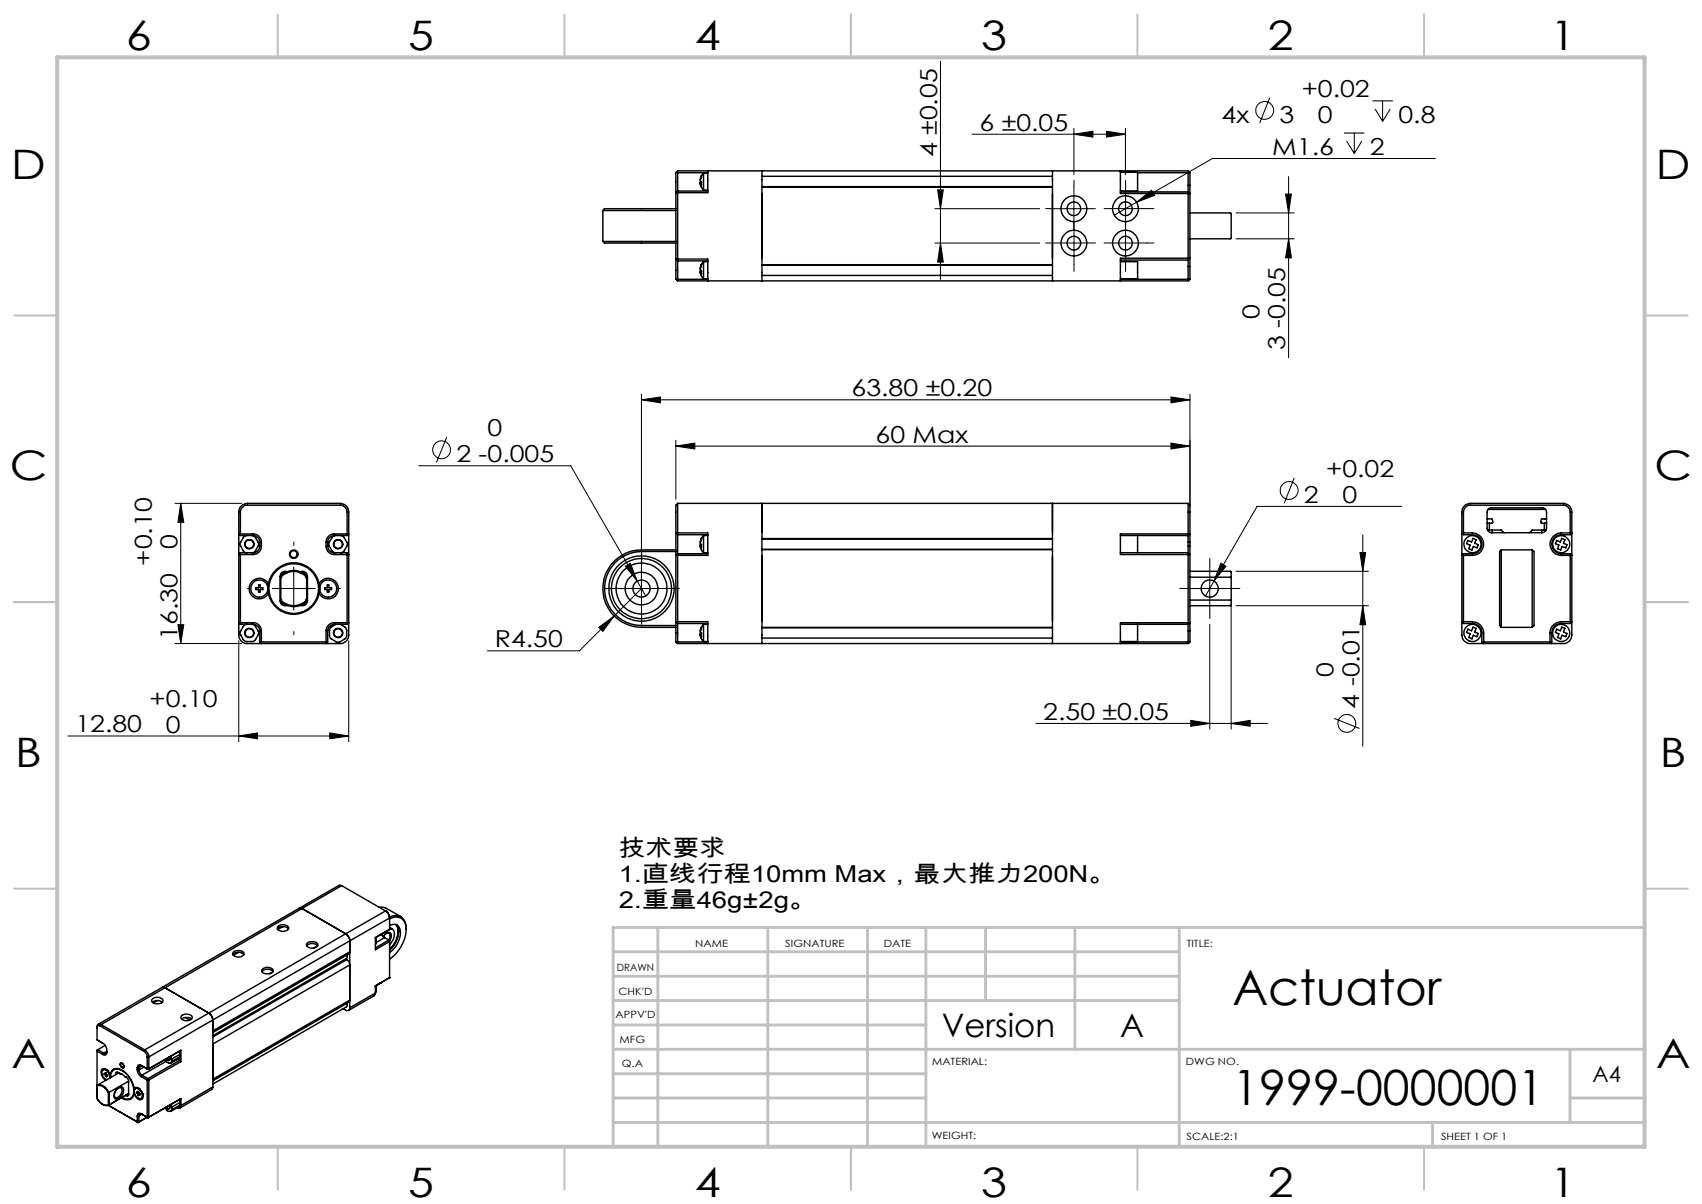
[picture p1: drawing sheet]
<svg xmlns="http://www.w3.org/2000/svg" width="297mm" height="210mm" viewBox="0 0 297 210" stroke-linecap="round" stroke-linejoin="round" font-family="sans-serif">
<g fill="none" stroke="#000" stroke-width=".18">
<path d="M164.1 10.7v38M221.6 17l-1.8 4.5M239.5 17.6h3.6M240 19l1.3 2.2M241.3 17.6v3.6M242.6 19l-1.3 2.2M163.1 36.4h18.3M163.6 33.1h1l-.5 3.3zM169.6 23.4h26.8M183.7 36.4h7.4M187.4 23.4l3.3-.5v1zM187.4 22.4v8.1"/>
<path d="M187.4 32.7v7.5M193.1 22.9l3.3 .5-3.3 .5zM196.4 22.4v8.1M198.3 35.3l2.6-2.1 .6 .9zM198.3 35.3l-3.8 2.2M215.7 37.1h10.1M224.3 33.9h1.1l-.5 3.2zM224.9 30.8v31.6M234.5 23.2h3.6M235 24.6l1.3 2.2M236.3 23.2v3.6M237.6 24.6l-1.3 2.2"/>
<path d="M250.5 27.6h-38.9l-13.3 7.7M163.1 42.4h18.3M164.1 42.4l.5 3.3h-1zM215.7 41.7h10.1M224.9 41.7l.5 3.3h-1.1zM78 76.2l-1.8 4.5M111.9 69.7l3.4-.5v1.1zM111.9 68.7v37.7M111.9 69.7h95.7M117.9 77.8l3.3-.5v1zM117.9 76.8v10.3M117.9 77.8h89.7"/>
<path d="M204.3 69.2l3.3 .5-3.3 .6zM204.3 77.3l3.3 .5-3.3 .5zM207.6 68.7v19.6M30.6 87.8h11.6M31.5 87.8v24.4M31.5 87.8l.6 3.3h-1.1zM51.3 98.9v7.5M73.1 81.2h26.5l11.6 20.1M109.1 98.8l.9-.6 1.2 3.1zM211.1 98.9v7.5M213 98.2l.9 .6-2.1 2.5zM215.7 99.7h23.1"/>
<path d="M225.8 83.4l-1.7 4.4M237.3 96.4h1l-.5 3.3zM237.8 93.3v36.9M244.6 88.3h-25.2l-7.6 13M30.6 112.2h11.6M31 109h1.1l-.6 3.2zM41.7 111.8v17.6M47.5 102.6h7.5M60.9 111.8v17.6M104.5 109.4l2.7-2-2 2.7zM107.2 107.4l-6.1 6.1h-16M108.2 102.6h7.5"/>
<path d="M111.2 101.3l1.5 2.7M111.9 102.6l-4.7 4.8M207.3 102.6h7.5M211.1 108.9v18.3M211.8 101.3l-1.4 2.7M214.8 105.6v21.6M215.7 105.6h23.1M237.8 105.6l.5 3.4h-1zM11.9 128.4h49M41.7 128.4l3.2-.6v1.1zM57.5 127.8l3.4 .6-3.4 .5zM180.8 126.2h40.4"/>
<path d="M207.8 125.7l3.3 .5-3.3 .5zM214.8 126.2l3.4-.5v1zM232.8 125.3l4.4 1.8"/>
<circle cx="220.7" cy="19.3" r="1.56"/>
<circle cx="77" cy="78.5" r="1.56"/>
<circle cx="225" cy="85.5" r="1.56"/>
<circle cx="235" cy="126.2" r="1.56"/>
</g>
<g fill="none" stroke="#000" stroke-width=".18" stroke-dasharray="15.2 1.3 1.3 1.3">
<path d="M183.7 36.4h-1.2M187.4 32.6v-1.2M196.4 36.4v-3.8M196.4 36.4h-3.7M196.4 36.4v3.7M196.4 36.4h3.8M196.4 32.6v-1.2M200.2 36.4h1.2M183.7 42.4h-1.2M187.4 42.4v-3.8M187.4 42.4h-3.7M187.4 42.4v3.7"/>
<path d="M187.4 42.4h3.8M187.4 46.1v1.2M196.4 42.4v-3.8M196.4 42.4h-3.7M196.4 42.4v3.7M196.4 42.4h3.8M196.4 46.1v1.2M200.2 42.4h1.2M51.3 95.1v-.5M112 98.9v-2.9M211.1 98.9v-1.5M43.8 102.6h-.6"/>
<path d="M51.3 110.1v.6M58.8 102.6h.6M108.2 102.6h-2.8M112 106.4v2.8M115.7 102.6h2.9M207.4 102.6h-1.5M211.1 106.4v1.5M214.9 102.6h1.5"/>
</g>
<g fill="none" stroke="#c0c0c0" stroke-width=".35">
<path d="M48.5 2.5v7.5M98.5 2.5v7.5M148.5 2.5v7.5M198.5 2.5v7.5M248.5 2.5v7.5M2.5 55h7.5M287 55h7.5M2.5 105h7.5M287 105h7.5M2.5 155h7.5M287 155h7.5M48.5 200v7.5"/>
<path d="M98.5 200v7.5M148.5 200v7.5M198.5 200v7.5M248.5 200v7.5"/>
</g>
<g fill="none" stroke="#c0c0c0" stroke-width=".5">
<path d="M107 178.8h54.6M107 174.5h98.8M107 170.3h98.8M107 166h98.8M114.8 161.8v38.2M134 161.8v38.2M151.4 161.8v38.2M161.6 161.8v38.2M172 161.8v12.7M187.6 161.8v21.2M205.8 161.8v38.2M287 161.8h-180v38.2"/>
<path d="M107 195.8h180M107 191.5h54.6M107 187.3h54.6M107 183h180M250 195.8v4.2M274 191.5h13M274 183v12.8"/>
</g>
<path d="M10 10h277v190h-277z" fill="none" stroke="#c0c0c0" stroke-width=".7"/>
<g fill="#000">
<path d="M187.4 23.4l3.3-.5v1zM193.1 22.9l3.3 .5-3.3 .5z"/>
<path d="M224.9 41.7l.5 3.3h-1.1zM224.3 33.9h1.1l-.5 3.2z"/>
<path d="M117.9 77.8l3.3-.5v1zM204.3 77.3l3.3 .5-3.3 .5z"/>
<path d="M204.3 69.2l3.3 .5-3.3 .6zM111.9 69.7l3.4-.5v1.1z"/>
<path d="M237.3 96.4h1l-.5 3.3zM237.8 105.6l.5 3.4h-1zM163.6 33.1h1l-.5 3.3zM164.1 42.4l.5 3.3h-1z"/>
<path d="M31 109h1.1l-.6 3.2zM31.5 87.8l.6 3.3h-1.1z"/>
<path d="M41.7 128.4l3.2-.6v1.1zM57.5 127.8l3.4 .6-3.4 .5zM213 98.2l-1.2 3.1 2.1-2.5zM207.8 125.7l3.3 .5-3.3 .5zM214.8 126.2l3.4-.5v1zM104.5 109.4l.7 .7 2-2.7zM109.1 98.8l2.1 2.5-1.2-3.1zM198.3 35.3l3.2-1.2-.6-.9z"/>
</g>
<g fill="none" stroke="#000" stroke-width=".25">
<path d="M105.2 36.7h12.7M105.2 36.7v5.4M117.9 36.4h-12.4l-.3 .3M117.9 33.6v11.6M118.1 33.5l.2 .1M118.1 33.5l-.2 .1M118.1 29.9l.2 .2M118.3 30.1v3.2M118.3 33.6v11.6M118.3 33.3h5.2M118.3 33.3l-.2 .2M118.3 30.1h5.2"/>
<path d="M122.2 32.1l.2 .6 .4 .5M122.2 31.8v.3M122.2 32.1h.2M122.2 31.8h.2M122.2 31.3l.2-.7v.3a.6 .6 0 0 0 0 .9v.5l-.2-.2M122.3 31.7l-.1 .1M122.8 30.2l-.5 .7M122.8 30.2v3M122.8 33.2h.7M122.8 30.2h.7M123.5 29.8v3.8h-5.2M133 29.8v19.2"/>
<path d="M133 32.6h50.7M133 30.8h50.7M183.7 29.8v19.2M195.5 30h3v3.3h-3M195.5 29.8v4h11.8M195.5 33.5h11.8M198.5 30.1h8.8M207.3 30.1v3.4M207.3 33.8v11.2M207.3 33.5l.2 .1M207.5 29.9l-.2-.1h-89l-.4 .3v3.5M207.5 29.9l.1 .2v3.7"/>
<path d="M207.5 33.6l-.2 .2M207.5 33.6l.1 .2M207.5 29.9l-.2 .2M207.6 37.1h7.1l.1 .2v4.2l-.1 .2h-7.1M207.6 33.8v11.2M105.2 42.1h12.7M105.2 42.1l.3 .3h12.4M117.9 45.2v3.5l.2 .2M117.9 45.2l.2 .2M118.1 48.9l.2 .1h89l.2-.1M118.1 45.4l.2 .1M118.3 45.2h5.2v3.8"/>
<path d="M118.3 45.5v3.2M118.3 45.5h5.2M118.3 45.2l-.2 .2M118.3 48.7h5.2M118.3 48.7l-.2 .2M122.2 47.5l.2 .6 .4 .5M122.2 47.3v.2M122.2 47.5h.2M122.2 47.3h.2M122.2 46.8l.2-.7v.4a.52 .52 0 0 0 0 .8v.5l-.2-.3M122.3 47.2l-.1 .1M122.8 45.6l-.5 .8"/>
<path d="M122.8 45.6v3M122.8 48.6h.7M122.8 45.6h.7M133 48h50.7M133 46.2h50.7M195.5 45.6h3v3h-3M195.5 48.7h11.8M195.5 45.4h11.8M207.3 45h-11.8v4M207.3 45.4v3.3M207.3 45l.2 .2M207.3 48.7l.2 .2"/>
<path d="M207.6 45v3.7l-.1 .2M207.6 45l-.3 .4M41.7 93.1l.2 .3h2.3a1.21 1.21 0 0 1 1.1 1.1 1.53 1.53 0 0 1-.5 1.7l-.4 .2h-2.5l-.1 .2M41.8 96.6l.1 .1M41.8 96.6l-.1 .1M41.9 93.1h2.3a1.61 1.61 0 0 1 1.4 2.2 1.45 1.45 0 0 1-1.4 1.4h-2.3M41.9 93.1v-3.8a1.2 1.2 0 0 1 1.2-1.2h16.3a1.2 1.2 0 0 1 1.2 1.2v3.8M41.9 96.7v11.9M41.9 93.1l-.1 .2M42.1 88.3l.2-.3 .8-.2h16.3a1.51 1.51 0 0 1 1.5 1.5v21.5a1.45 1.45 0 0 1-1.5 1.4h-16.3a1.45 1.45 0 0 1-1.4-1.4v-21.5l.1-.5zM43.1 93.4l-.6 .2-.6 1.1v.5l.6 .9 .3 .3h.3M44 93.4l.5 .2 .6 1.1v.5l-.5 .9-.4 .3h-.2"/>
<path d="M49.1 100a.98 .98 0 0 1 1.1-.3 3.1 3.1 0 0 1 2.3 0 .9 .9 0 0 1 1.2 .9v4.2a.98 .98 0 0 1-1.3 .8 3.7 3.7 0 0 1-2.3 0 .9 .9 0 0 1-1.2-.8v-4.2zM49.9 99.8l-.9 .7M50.2 99.9h-.1a.78 .78 0 0 0-1.1 .7v4.2a.95 .95 0 0 0 1.2 .7M52.3 99.9h.1a.79 .79 0 0 1 1.1 .7v4.2a.89 .89 0 0 1-1.2 .7M52.6 99.8l.9 .7M58.6 93.4l-.6 .2-.6 1.1v.5l.6 .9 .3 .3h.3M59.4 93.4l.6 .2 .6 1.1v.5l-.6 .9-.3 .3h-.3M60.6 93.1h-2.3a1.61 1.61 0 0 0-1.4 2.2 1.45 1.45 0 0 0 1.4 1.4h2.3M60.6 93.1l.1 .2M60.6 96.7v11.9M60.7 96.6l-.1 .1M60.7 96.6l.2 .1"/>
<path d="M60.9 93.1l-.3 .3h-2.3a1.21 1.21 0 0 0-1.1 1.1 1.53 1.53 0 0 0 .5 1.7l.4 .2h2.5l.1 .2M117.9 92.9v4M117.9 95.9h-6a6.8 6.8 0 0 0-6.7 6.8 6.8 6.8 0 0 0 6.7 6.7h6M117.9 96.2h-6a6.5 6.5 0 0 0-6.4 6.4 6.5 6.5 0 0 0 6.4 6.5h6M117.9 96.9v11.5M117.9 92.9l.4 .4M118.1 96.7l.2 .2M118.1 96.7l-.2 .2M118.3 87.8l-.4 .3v4.8M118.3 87.8v5.1M118.3 93.3v3.3M118.3 87.8h89"/>
<path d="M118.3 96.9v11.5M118.3 92.9h5.2v4h-5.2M118.3 96.6h5.2M118.3 96.6l-.2 .1M118.3 92.9l-.2 .2M118.3 93.3h5.2M122.2 95.3l.2 .6 .4 .5M122.2 95.1v.2M122.2 95.3h.2M122.2 95.1h.2M122.2 94.5l.2-.6v.2a.6 .6 0 0 0 0 1v.5l-.2-.3M122.3 94.9l-.1 .2"/>
<path d="M122.8 93.4l-.5 .7M122.8 93.4v3M122.8 96.4h.7M122.8 93.4h.7M133 87.8v24.4M133 95.8h50.7M133 94h50.7M133 93.9h50.7M133 95.9h50.7M183.7 87.8v24.4M195.5 96.4h11.8M195.5 93.4h11.8"/>
<path d="M198.5 93.4v3M207.3 87.8v5.3M207.3 87.8l.3 .3v5M207.3 93.4v3M207.3 93.1h-11.8v3.6h11.8M207.3 96.7v11.9M207.3 96.4l.3 .3M207.3 93.1l.2 .2M207.5 96.6l-.2 .1M207.5 93.3l-.2 .1M207.6 99.7h7.1l.1 .1v.9M207.6 93.1v3.6"/>
<path d="M207.6 96.7v11.9M207.6 93.1l-.1 .2M255.1 92.9l.1 .2M255.2 93.1l.2 .2a2.84 2.84 0 0 1 2.8 .5 1.67 1.67 0 0 1 .2 1.8 1.67 1.67 0 0 1-1.5 1h-1.5l-.3 .3M255.2 96.7l.2 .2M255.4 92.9v-3.6a1.2 1.2 0 0 1 1.2-1.2h16.2a1.2 1.2 0 0 1 1.2 1.2v3.6M255.4 92.9a3.1 3.1 0 0 1 2.9 .6 1.95 1.95 0 0 1 .4 2.2 1.95 1.95 0 0 1-1.8 1.2h-1.5M255.4 96.9v11.5M255.4 92.9l-.2 .2M255.5 88.3l.3-.3 .8-.2h16.2a1.51 1.51 0 0 1 1.5 1.5v21.5a1.45 1.45 0 0 1-1.5 1.4h-16.2a1.45 1.45 0 0 1-1.5-1.4v-21.5l.1-.5zM256.2 94.3l.2 .1a.28 .28 0 0 0 .3 .1 .28 .28 0 0 0 .2-.3 .31 .31 0 0 1 .3-.3 .31 .31 0 0 1 .3 .2v.3a.31 .31 0 0 0-.1 .4 .31 .31 0 0 0 .3 .1 .32 .32 0 0 1 .1 .6h-.3a.3 .3 0 0 0-.4-.2 .3 .3 0 0 0-.2 .4 .22 .22 0 0 1-.2 .2 .22 .22 0 0 1-.2-.1l-.2-.1 .1-.2a.29 .29 0 0 0 .1-.3 .29 .29 0 0 0-.3-.2 .29 .29 0 0 1-.3-.3 .29 .29 0 0 1 .2-.3zM259.5 90.5h.5a.46 .46 0 0 1 .5 .6l-.1 .2h-.9"/>
<path d="M259.6 92.5h2.4l.5 .4M259.7 88.9h10M259.7 88.8l.4-.2h9a.78 .78 0 0 1 .8 .7v2.9a.78 .78 0 0 1-.8 .7h-8.8a.73 .73 0 0 1-.8-.7v-2.9zM259.9 91.3v1.2M260.3 92.5v.4M262 95.9v13.5M262 95.9a.71 .71 0 0 0-.3 .9v11.8a.76 .76 0 0 0 .3 .8M262 95.9h5.4M267.4 95.9v13.5M267.4 95.9l.3 .3v12.9l-.3 .3M269 92.5v.4M269.5 91.3v1.2"/>
<path d="M269.8 92.5h-2.4l-.6 .4M269.9 90.5h-.7a.4 .4 0 0 0-.3 .6l.1 .2h.9M271.6 94.3l.3 .1a.28 .28 0 0 0 .3 .1 .28 .28 0 0 0 .2-.3 .31 .31 0 0 1 .3-.3 .31 .31 0 0 1 .3 .2v.3a.31 .31 0 0 0-.2 .4 .31 .31 0 0 0 .4 .1 .32 .32 0 0 1 .1 .6h-.3a.3 .3 0 0 0-.4-.2 .3 .3 0 0 0-.2 .4 .22 .22 0 0 1-.2 .2 .22 .22 0 0 1-.2-.1l-.2-.1 .1-.2a.29 .29 0 0 0 .1-.3 .29 .29 0 0 0-.3-.2 .29 .29 0 0 1-.3-.3 .29 .29 0 0 1 .2-.3zM274 92.9a3.1 3.1 0 0 0-3 .6 1.95 1.95 0 0 0-.4 2.2 1.95 1.95 0 0 0 1.8 1.2h1.6M274 96.9v11.5M274 92.9l.1 .2M274.1 93.1l-.1 .2a2.84 2.84 0 0 0-2.8 .5 1.67 1.67 0 0 0-.3 1.8 1.67 1.67 0 0 0 1.5 1h1.6l.3 .3M274.1 96.7l-.1 .2M274.3 92.9l-.2 .2M41.7 108.6l.2 .3h2.3a1.21 1.21 0 0 1 1.1 1.1v2l.3 .2M41.9 108.6h2.3a1.45 1.45 0 0 1 1.4 1.4v2M41.9 108.6l-.1 .2"/>
<path d="M43.1 108.9l-.6 .2-.6 1.1v.5l.6 .9 .4 .3h1.3l.4-.3 .5-.9v-.5l-.5-1-.6-.3M44.7 102.5h.4v-.4h.3v.4h.5v.3h-.5v.4h-.3v-.4h-.4zM45.6 112l-.1 .1M45.6 112h11.3M46.8 101.8v1.7M46.8 101.8a1.8 1.8 0 0 0-2.7-.5 1.8 1.8 0 0 0 0 2.8 1.8 1.8 0 0 0 2.7-.6M46.8 101.8l-.1 1 .1 .7M46.8 101.8a4.5 4.5 0 0 1 4.5-3.6 4.5 4.5 0 0 1 4.4 3.6M46.8 103.5a4.5 4.5 0 0 0 4.5 3.6 4.5 4.5 0 0 0 4.4-3.6M49 104.9l.9 .6M49.1 104.6h-.1a3 3 0 0 0 4.5 0h-.2M49.1 100.7h-.1a3 3 0 0 1 4.5 0h-.2"/>
<path d="M53.5 104.9l-.9 .6M55.7 101.8l.1 .8-.1 .9M55.7 101.8a1.8 1.8 0 0 1 2.7-.5 1.8 1.8 0 0 1 0 2.8 1.8 1.8 0 0 1-2.7-.6M55.7 101.8v1.7M56.9 112l.1 .1M57.1 102.1h.3v.4h.5v.3h-.5v.4h-.3v-.4h-.4v-.3h.4zM58.6 108.9l-1 .6-.1 .4v1l.3 .5 1.2 .6 1.2-.6 .3-.5v-1l-.1-.4-1-.6M60.6 108.6h-2.3a1.45 1.45 0 0 0-1.4 1.4v2M60.6 108.6l.1 .2M60.9 108.6l-.3 .3h-2.3a1.21 1.21 0 0 0-1.1 1.1v2l-.3 .2M117.9 108.4v3.6l.2 .1M117.9 108.4l.4 .4"/>
<path d="M118.1 112.1l.2 .1h89l.2-.1M118.3 108.4h5.2v3.8M118.3 108.8v3.2M118.3 112h5.2M118.3 108.8h5.2M118.3 108.4l-.2 .2M118.3 112l-.2 .1M122.2 110.8l.2 .6 .4 .5M122.2 110.6v.2M122.2 110.8h.2M122.2 110.6h.2M122.2 110l.2-.6v.3a.52 .52 0 0 0 0 .9v.4l-.2-.2"/>
<path d="M122.3 110.4l-.1 .2M122.8 108.9l-.5 .7M122.8 108.9v3M122.8 111.9h.7M122.8 108.9h.7M133 111.3h50.7M133 109.5h50.7M133 109.4h50.7M195.5 112h11.8M195.5 108.9h11.8M198.5 108.9v3h-3M207.3 108.6h-11.8v3.6"/>
<path d="M207.3 108.9v3.1M207.3 108.6l.2 .2M207.3 112l.2 .1M207.5 108.8l-.2 .1M207.6 108.6v3.4l-.1 .1M207.6 100.7h7.2M207.6 108.6l-.1 .2M214.8 104.6v1h-7.2M214.8 104.6l-7.2 .1M214.8 100.7v3.9M255.1 108.4l.1 .2M255.2 108.6l.2 .2a3.2 3.2 0 0 1 2.4 .2l.3 .2a1.52 1.52 0 0 1 .5 1.2v1.6l.1 .1"/>
<path d="M255.4 108.4a4 4 0 0 1 2.6 .4 2.03 2.03 0 0 1 .9 1.6v1.6M255.4 108.4l-.2 .2M256.2 109.7l.2 .1a.28 .28 0 0 0 .3 .2 .28 .28 0 0 0 .2-.3 .31 .31 0 0 1 .3-.3 .31 .31 0 0 1 .3 .2v.2a.31 .31 0 0 0-.1 .4 .31 .31 0 0 0 .3 .2 .26 .26 0 0 1 .2 .2 .26 .26 0 0 1-.1 .3l-.1 .1h-.2a.3 .3 0 0 0-.4-.2 .3 .3 0 0 0-.2 .4 .22 .22 0 0 1-.2 .2 .22 .22 0 0 1-.2-.1l-.2-.1 .1-.2a.29 .29 0 0 0 .1-.4 .29 .29 0 0 0-.3-.2 .29 .29 0 0 1-.3-.2 .29 .29 0 0 1 .2-.3zM258.7 112.1l.2 .1M258.9 112h11.6M258.9 112l-.2 .1M262 109.4h5.4M270.5 112l.1 .1M270.6 112.1l-.1 .1M271.6 109.7l.3 .1a.28 .28 0 0 0 .3 .2 .28 .28 0 0 0 .2-.3 .31 .31 0 0 1 .3-.3 .31 .31 0 0 1 .3 .2v.2a.31 .31 0 0 0-.2 .4 .31 .31 0 0 0 .4 .2 .26 .26 0 0 1 .2 .2 .26 .26 0 0 1-.1 .3l-.1 .1h-.2a.3 .3 0 0 0-.4-.2 .3 .3 0 0 0-.2 .4 .22 .22 0 0 1-.2 .2 .22 .22 0 0 1-.2-.1l-.2-.1 .1-.2a.29 .29 0 0 0 .1-.4 .29 .29 0 0 0-.3-.2 .29 .29 0 0 1-.3-.2 .29 .29 0 0 1 .2-.3zM274 108.4a4 4 0 0 0-2.6 .4 1.81 1.81 0 0 0-.9 1.6v1.6M274 108.4l.1 .2"/>
<path d="M274.1 108.6l-.1 .2a3.5 3.5 0 0 0-2.5 .2l-.2 .2a1.52 1.52 0 0 0-.5 1.2v1.6l-.2 .1M274.3 108.4l-.2 .2M52.2 158.4l.5 .1M52.7 158.5l7.6 4.4M52.7 158.5l-23.9 13.8M59.6 154.5l-.2-.1h-.3l-30.8 17.8M59.6 154.5l-6.9 4M59.6 154.5l7.7 4.4M66.1 158.2h.8l.4 .2 2.7 1.5M67.3 158.9a1.6 1.6 0 0 1 .7 1.2l-7 4M67.3 158.9a1.29 1.29 0 0 1 .7 1v2.2M67.3 158.9l-7 4"/>
<path d="M68 160a1.88 1.88 0 0 1 2.1 0 1.88 1.88 0 0 1 .8 2v.1M17.5 179a.34 .34 0 0 0-.4-.1 .34 .34 0 0 0-.2 .4M17.5 179l7.6 4.4M17.6 178.7a.43 .43 0 0 0-.5 0 .43 .43 0 0 0-.2 .4v2.3M17.6 178.7l7.7 4.4M17.6 178.7l-.1 .3M26.6 174.3a1.26 1.26 0 0 1 1.8 .1 .84 .84 0 0 1-1.1 .7 .59 .59 0 0 1-.6-.2 .59 .59 0 0 1-.1-.6zM26.6 174.8l.7-.3 .6 .1 .4 .2M27.5 174.5l-.8 .4M28.3 172.2l.5 .1M28.3 172.2l-11.2 6.5M28.8 172.3l7.6 4.4"/>
<path d="M28.8 172.3l-11.2 6.4M31.6 177.2a1.31 1.31 0 0 1 1.9 .2 .96 .96 0 0 1-1.4 .6 .51 .51 0 0 1-.5-.8zM31.7 177.8l.7-.3h.6l.4 .3M32.3 177.5l.8 .4M36.4 176.7a1.62 1.62 0 0 1 .7 1.2M36.4 176.7l-11.1 6.4M37.1 179.8l23.9-13.8-.1 .4-23.8 13.7M37.1 177.9l-11.1 6.5M37.1 177.9v11.7M40.6 166.5a1.34 1.34 0 0 1 1.9 0M40.7 166.1a1.34 1.34 0 0 1 1.9 .2 1.11 1.11 0 0 1-1.9 .3l-.1-.2zM41.6 166.1l-.9 .5"/>
<path d="M45.7 169.5a1.3 1.3 0 0 1 2 0l-.7 .4M45.8 169a1.26 1.26 0 0 1 1.9 .2 .84 .84 0 0 1-1.2 .7 .59 .59 0 0 1-.6-.2 .59 .59 0 0 1-.1-.7zM48.4 162a1.38 1.38 0 0 1 1.9 0M48.5 161.6a1.31 1.31 0 0 1 1.9 .2 .96 .96 0 0 1-1.5 .6 .51 .51 0 0 1-.4-.8zM49.4 161.6l-.9 .5M53.5 165a1.33 1.33 0 0 1 1.9 0M53.6 164.5a1.36 1.36 0 0 1 1.9 .2 1.11 1.11 0 0 1-1.9 .4l-.1-.2zM55.4 165l-.6 .3M60.3 167.3l.2 .1M60.3 162.9a1.6 1.6 0 0 1 .7 1.2M60.3 162.9l-23.9 13.8M60.5 175l.1 .3-.1 .3-23.4 13.5"/>
<path d="M60.5 166.6l.1 .3-.1 .3-23.4 13.4M60.5 167.4a1.06 1.06 0 0 1 .5 .9l-23.9 13.8M60.5 167.4l-23.4 13.5M61 175.8a.44 .44 0 0 1-.2 .4 .44 .44 0 0 1-.5 0l-.4-.3M61 164.1v11.7M61 164.1l-23.9 13.8M65.5 172l.2 .7M65.5 163.6l.2 .7M65.5 172.1l.2 .6-.2 .5M65.5 163.7l.2 .5-.2 .5M65.5 173.2l-.2 .5-4.5 2.5M65.5 163.5v2.2l2.5-1.5"/>
<path d="M65.5 172v1.2M65.5 173.2l-4.5 2.6M66.3 171.5h.1M66.3 171.5l-.8 .5M66.5 162.9l.6 .6M66.6 162.9l.6 .7M66.7 162.8l-.1 .2M66.9 163.4a.93 .93 0 0 1 1.3-.7 1.35 1.35 0 0 1-.2 1.4M66.9 163.4l.3-.4 .4-.3 .3 .1a.91 .91 0 0 1-.1 1.2M67.1 163.5l.7 .5M67.1 163.5l-1.4 .9M67.8 164l.2 .1v6.4"/>
<path d="M67.8 164l-2.3 1.3M68 161.9l.4 .1M68 162v-.1a.93 .93 0 0 1 .8 1.4l-.3 .8-.5 .7M68 162.1h.1M68 161.4a1.22 1.22 0 0 1 1.4 0 1.22 1.22 0 0 1 .5 1.3 4.5 4.5 0 0 1-1.9 3.4M68 160.3a1.82 1.82 0 0 1 2.1-.1 1.82 1.82 0 0 1 .8 1.9 6.7 6.7 0 0 1-2.9 5.2M68 170.5h.1M68 162.1l-2.5 1.4M68 170.5l-2.5 1.5M69.1 161.3a2.71 2.71 0 0 1-.1 3.1l-1 1.3M69.3 161.3a3.5 3.5 0 0 1-.9 4l-.4 .4M69.3 161.5a4.1 4.1 0 0 1-1.3 4.1"/>
<path d="M16.9 191.5a1.84 1.84 0 0 0 2 1.2h.1M16.9 189.4v2.1M16.9 189.4a1.67 1.67 0 0 1 2 1.2M16.9 189.3v.1M16.9 191.5a1.66 1.66 0 0 0 2 1.2M16.9 183.3l1.1 .6M16.9 181.4l1.1 .6M17 189.3a1.52 1.52 0 0 1 1.8 .9l.2 .3M17 189.3h-.1M17.1 183.1l-.2 .1v6.1M17.1 183.1l1 .6M18 182a1.44 1.44 0 0 1 .5 2l-.5-.1"/>
<path d="M18 186.6l.1-.1a1.16 1.16 0 0 1 1.1 1.5M18.1 183.7l.5-.3a.32 .32 0 0 1-.1 .3 .32 .32 0 0 1-.4 0zM18.1 183.7l-.1 .2M18.2 187.4v-.2l.4 .2M18.2 187.4l.2 .1M18.3 187.3h.1M18.3 187.3l-.1 .1M18.3 182.3l-1.2 .8M18.4 187.5v.2M18.6 186.6l.2 .2M18.6 187.2l-.2 .2v-.3l.2 .1v.6l-.2-.1M18.6 187.4l.2 .1v.2l-.2-.1 .1-.1"/>
<path d="M18.6 187.4l-.2 .1M18.6 187.7h-.2M18.8 186.7h.1M18.9 192.7h.1M18.9 190.6v2.1M19 192.7l3.4-2zM19 190.5l-.1 .1M19 190.5v2.2M19.2 188a1.29 1.29 0 0 0-1.1-1.4 .98 .98 0 0 0 .1 1.5l.4 .2M19.2 187.4l-.1-.3a.93 .93 0 0 0-1.3-.6 1.65 1.65 0 0 0 .7 1.9M19.2 187.4a1.3 1.3 0 0 1 .9-1 1.3 1.3 0 0 1 1.4 .4l1.1 1.1 .5 .9 .3 1M19.2 187.4l.1 .2"/>
<path d="M19.3 188a1.28 1.28 0 0 1 .7-1.4 1.28 1.28 0 0 1 1.5 .3 4.2 4.2 0 0 1 1.7 4.2 1.22 1.22 0 0 1-1.9 .3M19.3 187.5v.3M19.9 186.4l-.4 .5M20.2 187.3v.1M20.2 187.3h.1M20.3 187.3v.1M20.5 189.9a.59 .59 0 0 1 .8-.3 .59 .59 0 0 1 .3 .8l-.3 .6a.84 .84 0 0 1-1.3 .5 1.45 1.45 0 0 1 .5-1.6zM20.6 187.1h-.2l-.1 .2M20.7 187.1l-.4 .2M20.7 187.1l-3.7 2.2M20.7 187.2h.1M20.7 187.2a.29 .29 0 0 0-.3-.2 .29 .29 0 0 0-.2 .3"/>
<path d="M20.7 187.2h.2M20.8 187.2l.6 .3 .5 .3M20.8 187.2h.1M20.9 187.2l.4 .2M21 185.5a.47 .47 0 0 1 .6 .2 .47 .47 0 0 1-.2 .6l-.3-.3zM21 185.6a.37 .37 0 0 1 .5 .1 .37 .37 0 0 1-.1 .5l-.3-.3zM21.1 189.7a1.22 1.22 0 0 1-.9 1.8 1.18 1.18 0 0 1 .8-1.8h.1M21.1 185.4l-.1 .3M21.3 186.2h.3M21.8 187.8l.2 .1M21.9 187.8a.85 .85 0 0 1 .5 .8M21.9 187.8l.1 .1"/>
<path d="M22 187.9h.1M22.4 188.6v2.3a.28 .28 0 0 1-.2 .3 .28 .28 0 0 1-.3-.1M22.4 190.8l-.1 .3-.3-.1M22.4 188.6l-3.4 1.9M22.9 191.6l-.6 .1M23.4 190.8a1.27 1.27 0 0 1-.9 1 1.27 1.27 0 0 1-1.3-.3M23.4 189.8a.83 .83 0 0 1 1.3 .5l.1 .3a.68 .68 0 0 1 .2 .8 .68 .68 0 0 1-.8 .4l-.5-.4-.3-.6M23.4 189.8l.1 .2M23.5 190.6l-.1 .2M23.6 189.9a.95 .95 0 0 1 1.2 1 .51 .51 0 0 1-.2 .7 .51 .51 0 0 1-.7-.2l-.3-.5a.85 .85 0 0 1 0-1zM23.6 189.9l.1-.1a1.15 1.15 0 0 1 1 1.7l-.1 .1M23.8 190.6v-.1l.4 .2"/>
<path d="M23.8 190.6l.3 .2M24 186.6a1.57 1.57 0 0 0 .6 1.2M24 195.7l-5.1-2.9 5.2 3M24 186.2v.4M24 194.7v1M24 186.2h.2M24 186.6h.2M24 194.7h.2M24 195.7l.1 .1M24 190.6h.1M24 190.6h-.2M24.1 190.8v.2"/>
<path d="M24.1 195.8h.1M24.2 189.9l.3 .1M24.2 190.5l-.1 .1v-.2l.1 .1v.6l-.1-.1M24.2 190.8h.2v.2zM24.2 190.7l.2 .1M24.2 190.7l-.1 .1M24.2 190.9l-.1 .1M24.2 186.6l.2 .5 .4 .4M24.2 186.2v.4M24.2 194.7v1M24.2 195.7l-.1 .1M24.4 190h.1"/>
<path d="M24.6 185.8a.4 .4 0 0 0-.5 0 .4 .4 0 0 0-.1 .4M24.6 194.3a.4 .4 0 0 0-.5-.1 .4 .4 0 0 0-.1 .5M24.6 185.8l1.1 .6M24.6 187.8l1.1 .6M24.6 194.3l1.2 .6M24.6 185.8l.2 .1M24.6 194.3h.2M24.8 185.9a.33 .33 0 0 0-.4 0 .33 .33 0 0 0-.2 .3M24.8 194.3a.33 .33 0 0 0-.4 0 .33 .33 0 0 0-.2 .4M24.8 185.9l1 .6M24.8 187.5l-.2 .3M24.8 187.5l1 .6"/>
<path d="M24.8 185.9l-.6 .3M24.8 194.3l-.6 .4M24.9 190.8h.1M24.9 190.8v.3M25.1 183.4l.4 .4 .2 .6M25.1 186.1l-.9 .5M25.3 183.1a1.6 1.6 0 0 1 .7 1.3M25.3 183.1l-.2 .3M25.7 184.4h.3M25.7 184.4v2M25.7 188.4v6.5M25.7 186.4l.1 .1"/>
<path d="M25.7 194.9h.1M25.7 194.9l-1.5 .8M25.7 194.9l-1.6 .9M25.8 186.5h.1M25.8 194.9h.1M25.8 188.3l-.1 .1M25.8 188.3l.2 .1M25.8 188.1v.2M26 184.4v2M26 188.4v6.5M26 186.4l-.2 .1M26 194.9h-.2"/>
<path d="M28.8 184.8l.2 .3 .5 .3h.3M28.8 193.2l.5 .6h.6l.1-.2M29 185.1l-4.2 2.4M29.3 193.3h.1M29.3 184.9h.1M29.5 192.8l.1 .3-.1 .2h-.2l-.3-.2M29.5 184.4l.1 .3-.1 .2h-.2l-.3-.2M29.6 184.4l.1 .3-.2 .3h-.2l-.3-.3M29.6 192.8l.1 .3-.2 .3h-.2l-.3-.3M29.8 192.6l.2 .5M29.8 184.2l.2 .5M30 184.7v.4"/>
<path d="M30 185.1l-.2 .3M30 193.1v.5M31 184.7l.4 .2M31.2 184.6l-1.5 .8M31.2 184.6l-1.4 .8M31.2 191.8l.2 .5M31.2 183.4l.2 .5M31.4 183.9v.4M31.4 192.7l-.1 .3-1.4 .8M31.4 183.9l-1.4 .8M31.4 184.3l-1.4 .8M31.4 184.3l-.2 .3"/>
<path d="M31.4 192.3l-1.4 .8M31.4 192.3v.4M31.4 192.7l-1.4 .9M31.4 184.9l-5.6 3.2M31.4 184.9l.2 .3M31.6 192.8a.44 .44 0 0 1-.3 .5 .44 .44 0 0 1-.5-.1M31.6 191.6l-5.6 3.3M31.6 183.2l-5.6 3.2M31.6 183.2v2M31.6 191.6v1.2M31.6 185.2l-5.6 3.2M31.6 183.2l-5.8 3.3"/>
<path d="M31.6 191.6l-5.8 3.3M37.1 189.6l-.2 .4-5.5 3.3M37.1 188.2l23.9-13.8-.1 .4-23.8 13.7M37.1 189.6l-5.5 3.2"/>
<circle cx="187.4" cy="36.4" r="1.19"/>
<circle cx="187.4" cy="36.4" r="2.25"/>
<circle cx="196.4" cy="36.4" r="2.25"/>
<circle cx="196.4" cy="36.4" r="1.2"/>
<circle cx="187.4" cy="42.4" r="1.2"/>
<circle cx="187.4" cy="42.4" r="2.25"/>
<circle cx="196.4" cy="42.4" r="1.19"/>
<circle cx="196.4" cy="42.4" r="2.25"/>
<circle cx="43.5" cy="94.9" r=".76"/>
<circle cx="43.5" cy="94.9" r=".82"/>
<circle cx="51.3" cy="96.6" r=".6"/>
<circle cx="51.3" cy="96.7" r=".74"/>
<circle cx="59" cy="94.9" r=".75"/>
<circle cx="59" cy="94.9" r=".82"/>
<circle cx="256.9" cy="94.9" r="1.49"/>
<circle cx="272.4" cy="94.9" r="1.51"/>
<circle cx="43.5" cy="110.4" r=".82"/>
<circle cx="43.5" cy="110.4" r=".76"/>
<circle cx="45.3" cy="102.7" r="1.51"/>
<circle cx="51.3" cy="102.7" r="4.3"/>
<circle cx="57.3" cy="102.7" r="1.51"/>
<circle cx="59" cy="110.4" r=".74"/>
<circle cx="59" cy="110.4" r=".82"/>
<circle cx="111.9" cy="102.7" r="2.85"/>
<circle cx="111.9" cy="102.6" r="4.4"/>
<circle cx="111.9" cy="102.6" r="5.2"/>
<circle cx="111.9" cy="102.7" r="5.7"/>
<circle cx="112" cy="102.7" r="1.5"/>
<circle cx="211.1" cy="102.7" r="1.5"/>
<circle cx="256.9" cy="110.4" r="1.5"/>
<circle cx="272.4" cy="110.4" r="1.51"/>
</g>
<g font-size="8.5">
<text x="215" y="175.2">Actuator</text>
<text x="215" y="192.7">1999-0000001</text>
</g>
<g font-size="7.1">
<text x="22" y="8.7">6</text>
<text x="71.2" y="8.7">5</text>
<text x="121.2" y="8.7">4</text>
<text x="171.2" y="8.7">3</text>
<text x="221.2" y="8.7">2</text>
<text x="270.5" y="8.7">1</text>
<text x="2" y="31.2">D</text>
<text x="289" y="31.2">D</text>
<text x="1.7" y="83.7">C</text>
<text x="288.7" y="83.7">C</text>
<text x="2.7" y="133.7">B</text>
<text x="289.7" y="133.7">B</text>
<text x="2" y="186.2">A</text>
<text x="289" y="186.2">A</text>
<text x="22" y="208.7">6</text>
<text x="71.2" y="208.7">5</text>
<text x="121.2" y="208.7">4</text>
<text x="171.2" y="208.7">3</text>
<text x="221.2" y="208.7">2</text>
<text x="270.5" y="208.7">1</text>
</g>
<g font-size="5.6">
<text x="164.3" y="180.9">Version</text>
<text x="195.5" y="180.9">A</text>
</g>
<g font-size="4.1">
<text x="227.1" y="16.9">+0.02</text>
<text x="170.9" y="22.8">6 ±0.05</text>
<text x="213.2" y="21.4">4x</text>
<text x="223.3" y="21.4">3</text>
<text x="230" y="21.4">0</text>
<text x="244" y="21.4">0.8</text>
<text x="163.6" y="27.4" transform="rotate(-90 163.6 27.4)">4 ±0.05</text>
<text x="222" y="27">M1.6</text>
<text x="239.1" y="27">2</text>
<text x="219.8" y="55.7" transform="rotate(-90 219.8 55.7)">0</text>
<text x="224.2" y="61.1" transform="rotate(-90 224.2 61.1)">3 -0.05</text>
<text x="148.6" y="69.2">63.80 ±0.20</text>
<text x="85.1" y="76.1">0</text>
<text x="152.8" y="77.2">60 Max</text>
<text x="79.6" y="80.6">2 -0.005</text>
<text x="231.4" y="83.2">+0.02</text>
<text x="227.5" y="87.7">2</text>
<text x="234.2" y="87.7">0</text>
<text x="31" y="95.8" transform="rotate(-90 31 95.8)">0</text>
<text x="26.5" y="98.6" transform="rotate(-90 26.5 98.6)">+0.10</text>
<text x="30.9" y="111.6" transform="rotate(-90 30.9 111.6)">16.30</text>
<text x="86.4" y="112.9">R4.50</text>
<text x="232.7" y="118.2" transform="rotate(-90 232.7 118.2)">0</text>
<text x="26.1" y="123.2">+0.10</text>
<text x="182.1" y="125.6">2.50 ±0.05</text>
<text x="237.2" y="123.6" transform="rotate(-90 237.2 123.6)">4 -0.01</text>
<text x="13.2" y="127.7">12.80</text>
<text x="28.9" y="127.8">0</text>
<text x="108" y="149.4">技术要求</text>
<text x="108" y="153.9">1.直线行程10mm Max，最大推力200N。</text>
<text x="108" y="158.4">2.重量46g±2g。</text>
</g>
<text font-size="3.9" x="277.9" y="188.8">A4</text>
<g font-size="1.7">
<text x="121.3" y="165.2">NAME</text>
<text x="137" y="165.1">SIGNATURE</text>
<text x="154.2" y="165.1">DATE</text>
<text x="207.1" y="165.1">TITLE:</text>
<text x="107.6" y="169.3">DRAWN</text>
<text x="107.9" y="173.5">CHK'D</text>
<text x="107.4" y="177.6">APPV'D</text>
<text x="108.1" y="182">MFG</text>
<text x="162.6" y="185.7">MATERIAL:</text>
<text x="207" y="185.7">DWG NO.</text>
<text x="108.5" y="186.2">Q.A</text>
<text x="162.6" y="198.7">WEIGHT:</text>
<text x="207.1" y="198.8">SCALE:2:1</text>
<text x="251.5" y="198.8">SHEET 1 OF 1</text>
</g>
</svg>
